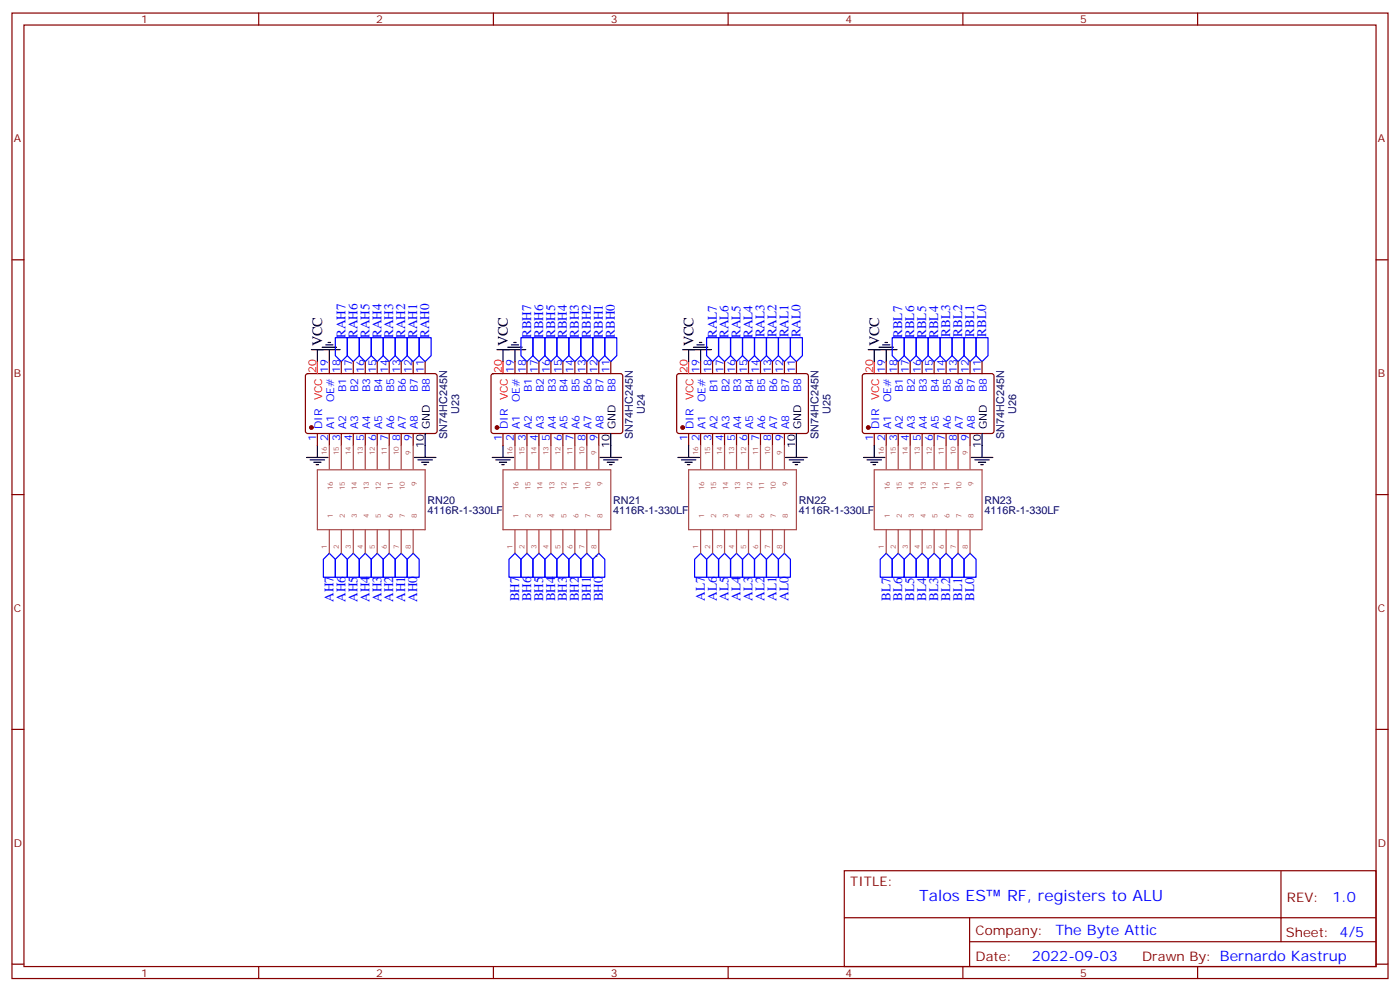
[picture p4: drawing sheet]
<svg xmlns="http://www.w3.org/2000/svg" width="412mm" height="292mm" viewBox="0 0 412 292" stroke-linecap="round" stroke-linejoin="round" font-family="sans-serif">
<g fill="none" stroke="#870000" stroke-width=".35">
<path d="M3.5 3.8h405.4v284.4h-405.4zM7.1 7.4h398.2v277.3h-398.2zM76.2 3.8v3.6M145.3 3.8v3.6M214.5 3.8v3.6M283.6 3.8v3.6M352.8 3.8v3.6M3.5 76.5h3.6M405.3 76.5h3.6M90.2 110.2l.5-.2 37.6 .1 .5 .6-.1 16.5-.6 .5-37.7-.1-.4-.6v-16.3zM97 106.5v3.5M100.5 106.5v3.5"/>
<path d="M104.1 106.5v3.5M107.6 106.5v3.5M111.1 106.5v3.5M114.7 106.5v3.5M118.2 106.5v3.5M121.7 106.5v3.5M125.2 106.5v3.5M144.9 110.2l.4-.2 37.7 .1 .4 .6v16.5l-.7 .5-37.6-.1-.5-.6v-16.3zM151.7 106.5v3.5M155.2 106.5v3.5M158.7 106.5v3.5M162.3 106.5v3.5"/>
<path d="M165.8 106.5v3.5M169.3 106.5v3.5M172.9 106.5v3.5M176.4 106.5v3.5M179.9 106.5v3.5M199.6 110.2l.4-.2 37.7 .1 .4 .6v16.5l-.7 .5-37.6-.1-.5-.6v-16.3zM206.4 106.5v3.5M209.9 106.5v3.5M213.4 106.5v3.5M217 106.5v3.5M220.5 106.5v3.5M224 106.5v3.5"/>
<path d="M227.5 106.5v3.5M231.1 106.5v3.5M234.6 106.5v3.5M254.2 110.2l.5-.2 37.7 .1 .4 .6-.1 16.5-.6 .5-37.7-.1-.4-.6v-16.3zM261.1 106.5v3.5M264.6 106.5v3.5M268.1 106.5v3.5M271.6 106.5v3.5M275.2 106.5v3.5M278.7 106.5v3.5M282.2 106.5v3.5M285.8 106.5v3.5"/>
<path d="M289.3 106.5v3.5M93.5 127.7v3.5M97 127.7v3.5M100.5 127.7v3.5M104.1 127.7v3.5M107.6 127.7v3.5M111.1 127.7v3.5M114.7 127.7v3.5M118.2 127.7v3.5M121.7 127.7v3.5M148.2 127.7v3.5M151.7 127.7v3.5"/>
<path d="M155.2 127.7v3.5M158.7 127.7v3.5M162.3 127.7v3.5M165.8 127.7v3.5M169.3 127.7v3.5M172.9 127.7v3.5M176.4 127.7v3.5M202.8 127.7v3.5M206.4 127.7v3.5M209.9 127.7v3.5M213.4 127.7v3.5M217 127.7v3.5"/>
<path d="M220.5 127.7v3.5M224 127.7v3.5M227.5 127.7v3.5M231.1 127.7v3.5M257.5 127.7v3.5M261.1 127.7v3.5M264.6 127.7v3.5M268.1 127.7v3.5M271.6 127.7v3.5M275.2 127.7v3.5M278.7 127.7v3.5M282.2 127.7v3.5"/>
<path d="M285.8 127.7v3.5M3.5 145.7h3.6M405.3 145.7h3.6M3.5 214.8h3.6M405.3 214.8h3.6M248.7 256.4h156.6v28.3h-156.6zM377.3 256.5v20.8M248.7 270.3h156.5M285.6 277.3h119.6M285.6 270.3v14.1M3.5 284h3.6M76.2 284.7v3.5"/>
<path d="M145.3 284.7v3.5M214.5 284.7v3.5M283.6 284.7v3.5M352.8 284.7v3.5M405.3 284h3.6"/>
</g>
<g fill="none" stroke="#000" stroke-width=".35">
<path d="M91.7 103h8.5M93.5 103v3.5M94.9 102.3h4.2M96 101.6h2.1M96.7 100.9h.7M97 103v3.5M146.4 103h8.5M148.2 103v3.5M149.6 102.3h4.2M150.6 101.6h2.2M151.3 100.9h.7M151.7 103v3.5"/>
<path d="M201.1 103h8.4M202.8 103v3.5M204.3 102.3h4.2M205.3 101.6h2.1M206 100.9h.7M206.4 103v3.5M255.8 103h8.4M257.5 103v3.5M258.9 102.3h4.3M260 101.6h2.1M260.7 100.9h.7M261.1 103v3.5"/>
<path d="M90.3 134.7h6.4M91.4 135.4h4.2M92.4 136.1h2.1M93.1 136.8h.7M93.5 131.2v3.5M122.1 134.7h6.3M123.1 135.4h4.3M124.2 136.1h2.1M124.9 136.8h.7M125.2 127.7v7M145 134.7h6.3M146 135.4h4.3"/>
<path d="M147.1 136.1h2.1M147.8 136.8h.7M148.2 131.2v3.5M176.7 134.7h6.4M177.8 135.4h4.2M178.9 136.1h2.1M179.6 136.8h.7M179.9 127.7v7M199.7 134.7h6.3M200.7 135.4h4.3M201.8 136.1h2.1M202.5 136.8h.7"/>
<path d="M202.8 131.2v3.5M231.4 134.7h6.4M232.5 135.4h4.2M233.5 136.1h2.2M234.2 136.8h.7M234.6 127.7v7M254.4 134.7h6.3M255.4 135.4h4.2M256.5 136.1h2.1M257.2 136.8h.7M257.5 131.2v3.5M286.1 134.7h6.4"/>
<path d="M287.2 135.4h4.2M288.2 136.1h2.1M288.9 136.8h.7M289.3 127.7v7"/>
</g>
<g fill="none" stroke="#00f" stroke-width=".35">
<path d="M98.8 99.4h3.5v5.3l-1.8 1.8-1.7-1.8zM102.3 99.4h3.5v5.3l-1.7 1.8-1.8-1.8zM105.8 99.4h3.6v5.3l-1.8 1.8-1.8-1.8zM109.4 99.4h3.5v5.3l-1.8 1.8-1.7-1.8zM112.9 99.4h3.5v5.3l-1.7 1.8-1.8-1.8zM116.4 99.4h3.5v5.3l-1.7 1.8-1.8-1.8zM119.9 99.4h3.6v5.3l-1.8 1.8-1.8-1.8zM123.5 99.4h3.5v5.3l-1.8 1.8-1.7-1.8zM153.5 99.4h3.5v5.3l-1.8 1.8-1.7-1.8zM157 99.4h3.5v5.3l-1.8 1.8-1.7-1.8zM160.5 99.4h3.5v5.3l-1.7 1.8-1.8-1.8zM164 99.4h3.6v5.3l-1.8 1.8-1.8-1.8z"/>
<path d="M167.6 99.4h3.5v5.3l-1.8 1.8-1.7-1.8zM171.1 99.4h3.5v5.3l-1.7 1.8-1.8-1.8zM174.6 99.4h3.6v5.3l-1.8 1.8-1.8-1.8zM178.2 99.4h3.5v5.3l-1.8 1.8-1.7-1.8zM208.1 99.4h3.6v5.3l-1.8 1.8-1.8-1.8zM211.7 99.4h3.5v5.3l-1.8 1.8-1.7-1.8zM215.2 99.4h3.5v5.3l-1.7 1.8-1.8-1.8zM218.7 99.4h3.5v5.3l-1.7 1.8-1.8-1.8zM222.2 99.4h3.6v5.3l-1.8 1.8-1.8-1.8zM225.8 99.4h3.5v5.3l-1.8 1.8-1.7-1.8zM229.3 99.4h3.5v5.3l-1.7 1.8-1.8-1.8zM232.8 99.4h3.6v5.3l-1.8 1.8-1.8-1.8z"/>
<path d="M262.8 99.4h3.5v5.3l-1.7 1.8-1.8-1.8zM266.3 99.4h3.6v5.3l-1.8 1.8-1.8-1.8zM269.9 99.4h3.5v5.3l-1.8 1.8-1.7-1.8zM273.4 99.4h3.5v5.3l-1.7 1.8-1.8-1.8zM276.9 99.4h3.6v5.3l-1.8 1.8-1.8-1.8zM280.5 99.4h3.5v5.3l-1.8 1.8-1.7-1.8zM284 99.4h3.5v5.3l-1.7 1.8-1.8-1.8zM287.5 99.4h3.5v5.3l-1.7 1.8-1.8-1.8zM97 162.9l1.8 1.8v5.3h-3.6v-5.3zM100.5 162.9l1.8 1.8v5.3h-3.5v-5.3zM104.1 162.9l1.7 1.8v5.3h-3.5v-5.3zM107.6 162.9l1.8 1.8v5.3h-3.6v-5.3z"/>
<path d="M111.1 162.9l1.8 1.8v5.3h-3.5v-5.3zM114.7 162.9l1.7 1.8v5.3h-3.5v-5.3zM118.2 162.9l1.7 1.8v5.3h-3.5v-5.3zM121.7 162.9l1.8 1.8v5.3h-3.6v-5.3zM151.7 162.9l1.8 1.8v5.3h-3.6v-5.3zM155.2 162.9l1.8 1.8v5.3h-3.5v-5.3zM158.7 162.9l1.8 1.8v5.3h-3.5v-5.3zM162.3 162.9l1.7 1.8v5.3h-3.5v-5.3zM165.8 162.9l1.8 1.8v5.3h-3.6v-5.3zM169.3 162.9l1.8 1.8v5.3h-3.5v-5.3zM172.9 162.9l1.7 1.8v5.3h-3.5v-5.3zM176.4 162.9l1.8 1.8v5.3h-3.6v-5.3z"/>
<path d="M206.4 162.9l1.7 1.8v5.3h-3.5v-5.3zM209.9 162.9l1.8 1.8v5.3h-3.6v-5.3zM213.4 162.9l1.8 1.8v5.3h-3.5v-5.3zM217 162.9l1.7 1.8v5.3h-3.5v-5.3zM220.5 162.9l1.7 1.8v5.3h-3.5v-5.3zM224 162.9l1.8 1.8v5.3h-3.6v-5.3zM227.5 162.9l1.8 1.8v5.3h-3.5v-5.3zM231.1 162.9l1.7 1.8v5.3h-3.5v-5.3zM261.1 162.9l1.7 1.8v5.3h-3.5v-5.3zM264.6 162.9l1.7 1.8v5.3h-3.5v-5.3zM268.1 162.9l1.8 1.8v5.3h-3.6v-5.3zM271.6 162.9l1.8 1.8v5.3h-3.5v-5.3z"/>
<path d="M275.2 162.9l1.7 1.8v5.3h-3.5v-5.3zM278.7 162.9l1.8 1.8v5.3h-3.6v-5.3zM282.2 162.9l1.8 1.8v5.3h-3.5v-5.3zM285.8 162.9l1.7 1.8v5.3h-3.5v-5.3z"/>
</g>
<g fill="#870000" stroke="#870000" stroke-width=".35">
<circle cx="255.8" cy="125.9" r=".53"/>
<circle cx="201.1" cy="125.9" r=".53"/>
<circle cx="146.4" cy="125.9" r=".53"/>
<circle cx="91.7" cy="125.9" r=".53"/>
</g>
<path d="M93.5 106.5v3.5M148.2 106.5v3.5M202.8 106.5v3.5M257.5 106.5v3.5" fill="none" stroke="#f00" stroke-width=".35"/>
<circle cx="175.6" cy="163.8" r=".18" fill="#000"/>
<g fill="none" stroke="#a64a4a" stroke-width=".35">
<path d="M93.5 138.4h31.7v17.6h-31.7zM97 131.2v6.9M100.5 131.2v6.9M104.1 131.2v6.9M107.6 131.2v6.9M111.1 131.2v6.9M114.7 131.2v6.9M118.2 131.2v6.9M121.7 131.2v6.9M148.2 138.4h31.7v17.6h-31.7zM151.7 131.2v6.9M155.2 131.2v6.9"/>
<path d="M158.7 131.2v6.9M162.3 131.2v6.9M165.8 131.2v6.9M169.3 131.2v6.9M172.9 131.2v6.9M176.4 131.2v6.9M202.8 138.4h31.8v17.6h-31.8zM206.4 131.2v6.9M209.9 131.2v6.9M213.4 131.2v6.9M217 131.2v6.9M220.5 131.2v6.9"/>
<path d="M224 131.2v6.9M227.5 131.2v6.9M231.1 131.2v6.9M257.5 138.4h31.8v17.6h-31.8zM261.1 131.2v6.9M264.6 131.2v6.9M268.1 131.2v6.9M271.6 131.2v6.9M275.2 131.2v6.9M278.7 131.2v6.9M282.2 131.2v6.9M285.8 131.2v6.9"/>
<path d="M97 156v6.9M100.5 156v6.9M104.1 156v6.9M107.6 156v6.9M111.1 156v6.9M114.7 156v6.9M118.2 156v6.9M121.7 156v6.9M151.7 156v6.9M155.2 156v6.9M158.7 156v6.9M162.3 156v6.9"/>
<path d="M165.8 156v6.9M169.3 156v6.9M172.9 156v6.9M176.4 156v6.9M206.4 156v6.9M209.9 156v6.9M213.4 156v6.9M217 156v6.9M220.5 156v6.9M224 156v6.9M227.5 156v6.9M231.1 156v6.9"/>
<path d="M261.1 156v6.9M264.6 156v6.9M268.1 156v6.9M271.6 156v6.9M275.2 156v6.9M278.7 156v6.9M282.2 156v6.9M285.8 156v6.9"/>
</g>
<g font-size="4.6" fill="#00f">
<text x="270.8" y="265.5">Talos ES</text>
<text x="296.6" y="265.5">RF, registers to ALU</text>
</g>
<g font-size="4.2">
<text x="94.9" y="102" transform="rotate(-90 94.9 102)">VCC</text>
<text x="149.6" y="102" transform="rotate(-90 149.6 102)">VCC</text>
<text x="204.3" y="102" transform="rotate(-90 204.3 102)">VCC</text>
<text x="259" y="102" transform="rotate(-90 259 102)">VCC</text>
</g>
<g font-size="4.2" fill="#00f">
<text x="392.5" y="265.7">1.0</text>
<text x="310.9" y="275.3">The Byte Attic</text>
<text x="304" y="283.1">2022-09-03</text>
</g>
<g font-size="3.9" fill="#00f">
<text x="101.8" y="99.6" transform="rotate(-90 101.8 99.6)">RAH7</text>
<text x="105.3" y="99.6" transform="rotate(-90 105.3 99.6)">RAH6</text>
<text x="108.8" y="99.6" transform="rotate(-90 108.8 99.6)">RAH5</text>
<text x="112.3" y="99.6" transform="rotate(-90 112.3 99.6)">RAH4</text>
<text x="115.9" y="99.6" transform="rotate(-90 115.9 99.6)">RAH3</text>
<text x="119.4" y="99.6" transform="rotate(-90 119.4 99.6)">RAH2</text>
<text x="122.9" y="99.6" transform="rotate(-90 122.9 99.6)">RAH1</text>
<text x="126.4" y="99.6" transform="rotate(-90 126.4 99.6)">RAH0</text>
<text x="156.4" y="99.6" transform="rotate(-90 156.4 99.6)">RBH7</text>
<text x="160" y="99.6" transform="rotate(-90 160 99.6)">RBH6</text>
<text x="163.5" y="99.6" transform="rotate(-90 163.5 99.6)">RBH5</text>
<text x="167" y="99.6" transform="rotate(-90 167 99.6)">RBH4</text>
<text x="170.5" y="99.5" transform="rotate(-90 170.5 99.5)">RBH3</text>
<text x="174.1" y="99.5" transform="rotate(-90 174.1 99.5)">RBH2</text>
<text x="177.6" y="99.5" transform="rotate(-90 177.6 99.5)">RBH1</text>
<text x="181.1" y="99.5" transform="rotate(-90 181.1 99.5)">RBH0</text>
<text x="211.1" y="99.6" transform="rotate(-90 211.1 99.6)">RAL7</text>
<text x="214.6" y="99.6" transform="rotate(-90 214.6 99.6)">RAL6</text>
<text x="218.2" y="99.6" transform="rotate(-90 218.2 99.6)">RAL5</text>
<text x="221.7" y="99.6" transform="rotate(-90 221.7 99.6)">RAL4</text>
<text x="225.2" y="99.4" transform="rotate(-90 225.2 99.4)">RAL3</text>
<text x="228.8" y="99.4" transform="rotate(-90 228.8 99.4)">RAL2</text>
<text x="232.3" y="99.4" transform="rotate(-90 232.3 99.4)">RAL1</text>
<text x="235.8" y="99.4" transform="rotate(-90 235.8 99.4)">RAL0</text>
<text x="265.8" y="99.6" transform="rotate(-90 265.8 99.6)">RBL7</text>
<text x="269.3" y="99.6" transform="rotate(-90 269.3 99.6)">RBL6</text>
<text x="272.8" y="99.6" transform="rotate(-90 272.8 99.6)">RBL5</text>
<text x="276.4" y="99.6" transform="rotate(-90 276.4 99.6)">RBL4</text>
<text x="279.9" y="99.3" transform="rotate(-90 279.9 99.3)">RBL3</text>
<text x="283.4" y="99.3" transform="rotate(-90 283.4 99.3)">RBL2</text>
<text x="287" y="99.3" transform="rotate(-90 287 99.3)">RBL1</text>
<text x="290.5" y="99.3" transform="rotate(-90 290.5 99.3)">RBL0</text>
<text x="98.2" y="177.2" transform="rotate(-90 98.2 177.2)">AH7</text>
<text x="101.8" y="177.2" transform="rotate(-90 101.8 177.2)">AH6</text>
<text x="105.3" y="177.2" transform="rotate(-90 105.3 177.2)">AH5</text>
<text x="108.8" y="177.2" transform="rotate(-90 108.8 177.2)">AH4</text>
<text x="112.3" y="177.2" transform="rotate(-90 112.3 177.2)">AH3</text>
<text x="115.9" y="177.2" transform="rotate(-90 115.9 177.2)">AH2</text>
<text x="119.4" y="177.2" transform="rotate(-90 119.4 177.2)">AH1</text>
<text x="122.9" y="177.2" transform="rotate(-90 122.9 177.2)">AH0</text>
<text x="152.9" y="177.1" transform="rotate(-90 152.9 177.1)">BH7</text>
<text x="156.4" y="177.1" transform="rotate(-90 156.4 177.1)">BH6</text>
<text x="160" y="177.1" transform="rotate(-90 160 177.1)">BH5</text>
<text x="163.5" y="177.1" transform="rotate(-90 163.5 177.1)">BH4</text>
<text x="167" y="177.1" transform="rotate(-90 167 177.1)">BH3</text>
<text x="170.5" y="177.1" transform="rotate(-90 170.5 177.1)">BH2</text>
<text x="174.1" y="177.1" transform="rotate(-90 174.1 177.1)">BH1</text>
<text x="177.6" y="177.1" transform="rotate(-90 177.6 177.1)">BH0</text>
<text x="207.6" y="177" transform="rotate(-90 207.6 177)">AL7</text>
<text x="211.1" y="177" transform="rotate(-90 211.1 177)">AL6</text>
<text x="214.6" y="177" transform="rotate(-90 214.6 177)">AL5</text>
<text x="218.2" y="177" transform="rotate(-90 218.2 177)">AL4</text>
<text x="221.7" y="177" transform="rotate(-90 221.7 177)">AL3</text>
<text x="225.2" y="177" transform="rotate(-90 225.2 177)">AL2</text>
<text x="228.8" y="177" transform="rotate(-90 228.8 177)">AL1</text>
<text x="232.3" y="177" transform="rotate(-90 232.3 177)">AL0</text>
<text x="262.3" y="176.9" transform="rotate(-90 262.3 176.9)">BL7</text>
<text x="265.8" y="176.9" transform="rotate(-90 265.8 176.9)">BL6</text>
<text x="269.3" y="176.9" transform="rotate(-90 269.3 176.9)">BL5</text>
<text x="272.8" y="176.9" transform="rotate(-90 272.8 176.9)">BL4</text>
<text x="276.4" y="176.9" transform="rotate(-90 276.4 176.9)">BL3</text>
<text x="279.9" y="176.9" transform="rotate(-90 279.9 176.9)">BL2</text>
<text x="283.4" y="176.9" transform="rotate(-90 283.4 176.9)">BL1</text>
<text x="287" y="176.9" transform="rotate(-90 287 176.9)">BL0</text>
</g>
<g font-size="3.9" fill="#800">
<text x="250.5" y="261">TITLE:</text>
<text x="379.1" y="265.7">REV:</text>
<text x="287.4" y="275.2">Company:</text>
<text x="378.7" y="275.8">Sheet: 4/5</text>
<text x="287.4" y="282.9">Date:</text>
<text x="336.4" y="283">Drawn By: Bernardo Kastrup</text>
</g>
<g font-size="3.2" fill="#800">
<text x="41.6" y="6.8">1</text>
<text x="110.8" y="6.8">2</text>
<text x="179.9" y="6.8">3</text>
<text x="249.1" y="6.8">4</text>
<text x="318.2" y="6.8">5</text>
<text x="4.1" y="41.9">A</text>
<text x="405.9" y="41.9">A</text>
<text x="4.1" y="111.1">B</text>
<text x="405.9" y="111.1">B</text>
<text x="4.1" y="180.2">C</text>
<text x="405.9" y="180.2">C</text>
<text x="4.1" y="249.4">D</text>
<text x="405.9" y="249.4">D</text>
<text x="41.6" y="287.7">1</text>
<text x="110.8" y="287.7">2</text>
<text x="179.9" y="287.7">3</text>
<text x="249.1" y="287.7">4</text>
<text x="318.2" y="287.7">5</text>
</g>
<g font-size="3.2" fill="#f00">
<text x="93.1" y="109.9" transform="rotate(-90 93.1 109.9)">20</text>
<text x="147.8" y="109.9" transform="rotate(-90 147.8 109.9)">20</text>
<text x="202.5" y="109.9" transform="rotate(-90 202.5 109.9)">20</text>
<text x="257.2" y="109.9" transform="rotate(-90 257.2 109.9)">20</text>
<text x="94.9" y="117.9" transform="rotate(-90 94.9 117.9)">VCC</text>
<text x="149.6" y="117.9" transform="rotate(-90 149.6 117.9)">VCC</text>
<text x="204.3" y="117.9" transform="rotate(-90 204.3 117.9)">VCC</text>
<text x="258.9" y="117.9" transform="rotate(-90 258.9 117.9)">VCC</text>
</g>
<g font-size="3.2" fill="#00f">
<text x="96.7" y="109.9" transform="rotate(-90 96.7 109.9)">19</text>
<text x="100.2" y="109.9" transform="rotate(-90 100.2 109.9)">18</text>
<text x="103.7" y="109.9" transform="rotate(-90 103.7 109.9)">17</text>
<text x="107.2" y="109.9" transform="rotate(-90 107.2 109.9)">16</text>
<text x="110.8" y="109.9" transform="rotate(-90 110.8 109.9)">15</text>
<text x="114.3" y="109.9" transform="rotate(-90 114.3 109.9)">14</text>
<text x="117.8" y="109.9" transform="rotate(-90 117.8 109.9)">13</text>
<text x="121.4" y="109.9" transform="rotate(-90 121.4 109.9)">12</text>
<text x="124.9" y="109.9" transform="rotate(-90 124.9 109.9)">11</text>
<text x="151.3" y="109.9" transform="rotate(-90 151.3 109.9)">19</text>
<text x="154.9" y="109.9" transform="rotate(-90 154.9 109.9)">18</text>
<text x="158.4" y="109.9" transform="rotate(-90 158.4 109.9)">17</text>
<text x="161.9" y="109.9" transform="rotate(-90 161.9 109.9)">16</text>
<text x="165.5" y="109.9" transform="rotate(-90 165.5 109.9)">15</text>
<text x="169" y="109.9" transform="rotate(-90 169 109.9)">14</text>
<text x="172.5" y="109.9" transform="rotate(-90 172.5 109.9)">13</text>
<text x="176" y="109.9" transform="rotate(-90 176 109.9)">12</text>
<text x="179.6" y="109.9" transform="rotate(-90 179.6 109.9)">11</text>
<text x="206" y="109.9" transform="rotate(-90 206 109.9)">19</text>
<text x="209.5" y="109.9" transform="rotate(-90 209.5 109.9)">18</text>
<text x="213.1" y="109.9" transform="rotate(-90 213.1 109.9)">17</text>
<text x="216.6" y="109.9" transform="rotate(-90 216.6 109.9)">16</text>
<text x="220.1" y="109.9" transform="rotate(-90 220.1 109.9)">15</text>
<text x="223.7" y="109.9" transform="rotate(-90 223.7 109.9)">14</text>
<text x="227.2" y="109.9" transform="rotate(-90 227.2 109.9)">13</text>
<text x="230.7" y="109.9" transform="rotate(-90 230.7 109.9)">12</text>
<text x="234.2" y="109.9" transform="rotate(-90 234.2 109.9)">11</text>
<text x="260.7" y="109.9" transform="rotate(-90 260.7 109.9)">19</text>
<text x="264.2" y="109.9" transform="rotate(-90 264.2 109.9)">18</text>
<text x="267.8" y="109.9" transform="rotate(-90 267.8 109.9)">17</text>
<text x="271.3" y="109.9" transform="rotate(-90 271.3 109.9)">16</text>
<text x="274.8" y="109.9" transform="rotate(-90 274.8 109.9)">15</text>
<text x="278.3" y="109.9" transform="rotate(-90 278.3 109.9)">14</text>
<text x="281.9" y="109.9" transform="rotate(-90 281.9 109.9)">13</text>
<text x="285.4" y="109.9" transform="rotate(-90 285.4 109.9)">12</text>
<text x="288.9" y="109.9" transform="rotate(-90 288.9 109.9)">11</text>
<text x="98.4" y="118.4" transform="rotate(-90 98.4 118.4)">OE#</text>
<text x="102" y="115.5" transform="rotate(-90 102 115.5)">B1</text>
<text x="105.5" y="115.5" transform="rotate(-90 105.5 115.5)">B2</text>
<text x="109" y="115.5" transform="rotate(-90 109 115.5)">B3</text>
<text x="112.5" y="115.5" transform="rotate(-90 112.5 115.5)">B4</text>
<text x="116.1" y="115.5" transform="rotate(-90 116.1 115.5)">B5</text>
<text x="119.6" y="115.5" transform="rotate(-90 119.6 115.5)">B6</text>
<text x="123.1" y="115.5" transform="rotate(-90 123.1 115.5)">B7</text>
<text x="126.6" y="115.5" transform="rotate(-90 126.6 115.5)">B8</text>
<text x="153.1" y="118.4" transform="rotate(-90 153.1 118.4)">OE#</text>
<text x="156.6" y="115.5" transform="rotate(-90 156.6 115.5)">B1</text>
<text x="160.2" y="115.5" transform="rotate(-90 160.2 115.5)">B2</text>
<text x="163.7" y="115.5" transform="rotate(-90 163.7 115.5)">B3</text>
<text x="167.2" y="115.5" transform="rotate(-90 167.2 115.5)">B4</text>
<text x="170.7" y="115.5" transform="rotate(-90 170.7 115.5)">B5</text>
<text x="174.3" y="115.5" transform="rotate(-90 174.3 115.5)">B6</text>
<text x="177.8" y="115.5" transform="rotate(-90 177.8 115.5)">B7</text>
<text x="181.3" y="115.5" transform="rotate(-90 181.3 115.5)">B8</text>
<text x="207.8" y="118.4" transform="rotate(-90 207.8 118.4)">OE#</text>
<text x="211.3" y="115.5" transform="rotate(-90 211.3 115.5)">B1</text>
<text x="214.8" y="115.5" transform="rotate(-90 214.8 115.5)">B2</text>
<text x="218.4" y="115.5" transform="rotate(-90 218.4 115.5)">B3</text>
<text x="221.9" y="115.5" transform="rotate(-90 221.9 115.5)">B4</text>
<text x="225.4" y="115.5" transform="rotate(-90 225.4 115.5)">B5</text>
<text x="229" y="115.5" transform="rotate(-90 229 115.5)">B6</text>
<text x="232.5" y="115.5" transform="rotate(-90 232.5 115.5)">B7</text>
<text x="236" y="115.5" transform="rotate(-90 236 115.5)">B8</text>
<text x="262.5" y="118.4" transform="rotate(-90 262.5 118.4)">OE#</text>
<text x="266" y="115.5" transform="rotate(-90 266 115.5)">B1</text>
<text x="269.5" y="115.5" transform="rotate(-90 269.5 115.5)">B2</text>
<text x="273" y="115.5" transform="rotate(-90 273 115.5)">B3</text>
<text x="276.6" y="115.5" transform="rotate(-90 276.6 115.5)">B4</text>
<text x="280.1" y="115.5" transform="rotate(-90 280.1 115.5)">B5</text>
<text x="283.6" y="115.5" transform="rotate(-90 283.6 115.5)">B6</text>
<text x="287.2" y="115.5" transform="rotate(-90 287.2 115.5)">B7</text>
<text x="290.7" y="115.5" transform="rotate(-90 290.7 115.5)">B8</text>
<text x="93.1" y="129.9" transform="rotate(-90 93.1 129.9)">1</text>
<text x="94.9" y="126.4" transform="rotate(-90 94.9 126.4)">DIR</text>
<text x="96.7" y="129.9" transform="rotate(-90 96.7 129.9)">2</text>
<text x="98.4" y="126.4" transform="rotate(-90 98.4 126.4)">A1</text>
<text x="100.2" y="129.9" transform="rotate(-90 100.2 129.9)">3</text>
<text x="102" y="126.4" transform="rotate(-90 102 126.4)">A2</text>
<text x="103.7" y="129.9" transform="rotate(-90 103.7 129.9)">4</text>
<text x="105.5" y="126.4" transform="rotate(-90 105.5 126.4)">A3</text>
<text x="107.2" y="129.9" transform="rotate(-90 107.2 129.9)">5</text>
<text x="109" y="126.4" transform="rotate(-90 109 126.4)">A4</text>
<text x="110.8" y="129.9" transform="rotate(-90 110.8 129.9)">6</text>
<text x="112.5" y="126.4" transform="rotate(-90 112.5 126.4)">A5</text>
<text x="114.3" y="129.9" transform="rotate(-90 114.3 129.9)">7</text>
<text x="116.1" y="126.4" transform="rotate(-90 116.1 126.4)">A6</text>
<text x="117.8" y="129.9" transform="rotate(-90 117.8 129.9)">8</text>
<text x="119.6" y="126.4" transform="rotate(-90 119.6 126.4)">A7</text>
<text x="121.4" y="129.9" transform="rotate(-90 121.4 129.9)">9</text>
<text x="123.1" y="126.4" transform="rotate(-90 123.1 126.4)">A8</text>
<text x="147.8" y="129.9" transform="rotate(-90 147.8 129.9)">1</text>
<text x="149.6" y="126.4" transform="rotate(-90 149.6 126.4)">DIR</text>
<text x="151.3" y="129.9" transform="rotate(-90 151.3 129.9)">2</text>
<text x="153.1" y="126.4" transform="rotate(-90 153.1 126.4)">A1</text>
<text x="154.9" y="129.9" transform="rotate(-90 154.9 129.9)">3</text>
<text x="156.6" y="126.4" transform="rotate(-90 156.6 126.4)">A2</text>
<text x="158.4" y="129.9" transform="rotate(-90 158.4 129.9)">4</text>
<text x="160.2" y="126.4" transform="rotate(-90 160.2 126.4)">A3</text>
<text x="161.9" y="129.9" transform="rotate(-90 161.9 129.9)">5</text>
<text x="163.7" y="126.4" transform="rotate(-90 163.7 126.4)">A4</text>
<text x="165.5" y="129.9" transform="rotate(-90 165.5 129.9)">6</text>
<text x="167.2" y="126.4" transform="rotate(-90 167.2 126.4)">A5</text>
<text x="169" y="129.9" transform="rotate(-90 169 129.9)">7</text>
<text x="170.7" y="126.4" transform="rotate(-90 170.7 126.4)">A6</text>
<text x="172.5" y="129.9" transform="rotate(-90 172.5 129.9)">8</text>
<text x="174.3" y="126.4" transform="rotate(-90 174.3 126.4)">A7</text>
<text x="176" y="129.9" transform="rotate(-90 176 129.9)">9</text>
<text x="177.8" y="126.4" transform="rotate(-90 177.8 126.4)">A8</text>
<text x="202.5" y="129.9" transform="rotate(-90 202.5 129.9)">1</text>
<text x="204.3" y="126.4" transform="rotate(-90 204.3 126.4)">DIR</text>
<text x="206" y="129.9" transform="rotate(-90 206 129.9)">2</text>
<text x="207.8" y="126.4" transform="rotate(-90 207.8 126.4)">A1</text>
<text x="209.5" y="129.9" transform="rotate(-90 209.5 129.9)">3</text>
<text x="211.3" y="126.4" transform="rotate(-90 211.3 126.4)">A2</text>
<text x="213.1" y="129.9" transform="rotate(-90 213.1 129.9)">4</text>
<text x="214.8" y="126.4" transform="rotate(-90 214.8 126.4)">A3</text>
<text x="216.6" y="129.9" transform="rotate(-90 216.6 129.9)">5</text>
<text x="218.4" y="126.4" transform="rotate(-90 218.4 126.4)">A4</text>
<text x="220.1" y="129.9" transform="rotate(-90 220.1 129.9)">6</text>
<text x="221.9" y="126.4" transform="rotate(-90 221.9 126.4)">A5</text>
<text x="223.7" y="129.9" transform="rotate(-90 223.7 129.9)">7</text>
<text x="225.4" y="126.4" transform="rotate(-90 225.4 126.4)">A6</text>
<text x="227.2" y="129.9" transform="rotate(-90 227.2 129.9)">8</text>
<text x="229" y="126.4" transform="rotate(-90 229 126.4)">A7</text>
<text x="230.7" y="129.9" transform="rotate(-90 230.7 129.9)">9</text>
<text x="232.5" y="126.4" transform="rotate(-90 232.5 126.4)">A8</text>
<text x="257.2" y="129.9" transform="rotate(-90 257.2 129.9)">1</text>
<text x="258.9" y="126.4" transform="rotate(-90 258.9 126.4)">DIR</text>
<text x="260.7" y="129.9" transform="rotate(-90 260.7 129.9)">2</text>
<text x="262.5" y="126.4" transform="rotate(-90 262.5 126.4)">A1</text>
<text x="264.2" y="129.9" transform="rotate(-90 264.2 129.9)">3</text>
<text x="266" y="126.4" transform="rotate(-90 266 126.4)">A2</text>
<text x="267.8" y="129.9" transform="rotate(-90 267.8 129.9)">4</text>
<text x="269.5" y="126.4" transform="rotate(-90 269.5 126.4)">A3</text>
<text x="271.3" y="129.9" transform="rotate(-90 271.3 129.9)">5</text>
<text x="273" y="126.4" transform="rotate(-90 273 126.4)">A4</text>
<text x="274.8" y="129.9" transform="rotate(-90 274.8 129.9)">6</text>
<text x="276.6" y="126.4" transform="rotate(-90 276.6 126.4)">A5</text>
<text x="278.3" y="129.9" transform="rotate(-90 278.3 129.9)">7</text>
<text x="280.1" y="126.4" transform="rotate(-90 280.1 126.4)">A6</text>
<text x="281.9" y="129.9" transform="rotate(-90 281.9 129.9)">8</text>
<text x="283.6" y="126.4" transform="rotate(-90 283.6 126.4)">A7</text>
<text x="285.4" y="129.9" transform="rotate(-90 285.4 129.9)">9</text>
<text x="287.2" y="126.4" transform="rotate(-90 287.2 126.4)">A8</text>
</g>
<g font-size="3.2" fill="#000080">
<text x="135.3" y="121.9" transform="rotate(-90 135.3 121.9)">U23</text>
<text x="189.9" y="121.9" transform="rotate(-90 189.9 121.9)">U24</text>
<text x="244.6" y="121.9" transform="rotate(-90 244.6 121.9)">U25</text>
<text x="299.3" y="121.9" transform="rotate(-90 299.3 121.9)">U26</text>
<text x="131.7" y="129.3" transform="rotate(-90 131.7 129.3)">SN74HC245N</text>
<text x="186.4" y="129.3" transform="rotate(-90 186.4 129.3)">SN74HC245N</text>
<text x="241.1" y="129.3" transform="rotate(-90 241.1 129.3)">SN74HC245N</text>
<text x="295.8" y="129.3" transform="rotate(-90 295.8 129.3)">SN74HC245N</text>
<text x="125.9" y="148.3">RN20</text>
<text x="180.6" y="148.3">RN21</text>
<text x="235.3" y="148.3">RN22</text>
<text x="290" y="148.3">RN23</text>
<text x="125.9" y="151.4">4116R-1-330LF</text>
<text x="180.6" y="151.4">4116R-1-330LF</text>
<text x="235.3" y="151.4">4116R-1-330LF</text>
<text x="290" y="151.4">4116R-1-330LF</text>
</g>
<g font-size="3.2">
<text x="124.9" y="131.9" transform="rotate(-90 124.9 131.9)">10</text>
<text x="126.6" y="126.4" transform="rotate(-90 126.6 126.4)">GND</text>
<text x="179.6" y="131.9" transform="rotate(-90 179.6 131.9)">10</text>
<text x="181.3" y="126.4" transform="rotate(-90 181.3 126.4)">GND</text>
<text x="234.2" y="131.9" transform="rotate(-90 234.2 131.9)">10</text>
<text x="236" y="126.4" transform="rotate(-90 236 126.4)">GND</text>
<text x="288.9" y="131.9" transform="rotate(-90 288.9 131.9)">10</text>
<text x="290.7" y="126.4" transform="rotate(-90 290.7 126.4)">GND</text>
</g>
<g font-size="2.1" fill="#a54b4b">
<text x="96.3" y="134.1" transform="rotate(-90 96.3 134.1)">16</text>
<text x="99.8" y="134.1" transform="rotate(-90 99.8 134.1)">15</text>
<text x="103.4" y="134.1" transform="rotate(-90 103.4 134.1)">14</text>
<text x="106.9" y="134.1" transform="rotate(-90 106.9 134.1)">13</text>
<text x="110.4" y="134.1" transform="rotate(-90 110.4 134.1)">12</text>
<text x="114" y="134.1" transform="rotate(-90 114 134.1)">11</text>
<text x="117.5" y="134.1" transform="rotate(-90 117.5 134.1)">10</text>
<text x="121" y="134.1" transform="rotate(-90 121 134.1)">9</text>
<text x="151" y="134.1" transform="rotate(-90 151 134.1)">16</text>
<text x="154.5" y="134.1" transform="rotate(-90 154.5 134.1)">15</text>
<text x="158.1" y="134.1" transform="rotate(-90 158.1 134.1)">14</text>
<text x="161.6" y="134.1" transform="rotate(-90 161.6 134.1)">13</text>
<text x="165.1" y="134.1" transform="rotate(-90 165.1 134.1)">12</text>
<text x="168.6" y="134.1" transform="rotate(-90 168.6 134.1)">11</text>
<text x="172.2" y="134.1" transform="rotate(-90 172.2 134.1)">10</text>
<text x="175.7" y="134.1" transform="rotate(-90 175.7 134.1)">9</text>
<text x="205.7" y="134.1" transform="rotate(-90 205.7 134.1)">16</text>
<text x="209.2" y="134.1" transform="rotate(-90 209.2 134.1)">15</text>
<text x="212.7" y="134.1" transform="rotate(-90 212.7 134.1)">14</text>
<text x="216.3" y="134.1" transform="rotate(-90 216.3 134.1)">13</text>
<text x="219.8" y="134.1" transform="rotate(-90 219.8 134.1)">12</text>
<text x="223.3" y="134.1" transform="rotate(-90 223.3 134.1)">11</text>
<text x="226.8" y="134.1" transform="rotate(-90 226.8 134.1)">10</text>
<text x="230.4" y="134.1" transform="rotate(-90 230.4 134.1)">9</text>
<text x="260.4" y="134.1" transform="rotate(-90 260.4 134.1)">16</text>
<text x="263.9" y="134.1" transform="rotate(-90 263.9 134.1)">15</text>
<text x="267.4" y="134.1" transform="rotate(-90 267.4 134.1)">14</text>
<text x="270.9" y="134.1" transform="rotate(-90 270.9 134.1)">13</text>
<text x="274.5" y="134.1" transform="rotate(-90 274.5 134.1)">12</text>
<text x="278" y="134.1" transform="rotate(-90 278 134.1)">11</text>
<text x="281.5" y="134.1" transform="rotate(-90 281.5 134.1)">10</text>
<text x="285.1" y="134.1" transform="rotate(-90 285.1 134.1)">9</text>
<text x="122.7" y="143.1" transform="rotate(-90 122.7 143.1)">9</text>
<text x="177.4" y="143.1" transform="rotate(-90 177.4 143.1)">9</text>
<text x="232.1" y="143.1" transform="rotate(-90 232.1 143.1)">9</text>
<text x="286.8" y="143.1" transform="rotate(-90 286.8 143.1)">9</text>
<text x="98.1" y="144.4" transform="rotate(-90 98.1 144.4)">16</text>
<text x="101.6" y="144.4" transform="rotate(-90 101.6 144.4)">15</text>
<text x="105.1" y="144.4" transform="rotate(-90 105.1 144.4)">14</text>
<text x="108.6" y="144.4" transform="rotate(-90 108.6 144.4)">13</text>
<text x="112.2" y="144.4" transform="rotate(-90 112.2 144.4)">12</text>
<text x="115.7" y="144.4" transform="rotate(-90 115.7 144.4)">11</text>
<text x="119.2" y="144.4" transform="rotate(-90 119.2 144.4)">10</text>
<text x="152.7" y="144.4" transform="rotate(-90 152.7 144.4)">16</text>
<text x="156.3" y="144.4" transform="rotate(-90 156.3 144.4)">15</text>
<text x="159.8" y="144.4" transform="rotate(-90 159.8 144.4)">14</text>
<text x="163.3" y="144.4" transform="rotate(-90 163.3 144.4)">13</text>
<text x="166.8" y="144.4" transform="rotate(-90 166.8 144.4)">12</text>
<text x="170.4" y="144.4" transform="rotate(-90 170.4 144.4)">11</text>
<text x="173.9" y="144.4" transform="rotate(-90 173.9 144.4)">10</text>
<text x="207.4" y="144.4" transform="rotate(-90 207.4 144.4)">16</text>
<text x="210.9" y="144.4" transform="rotate(-90 210.9 144.4)">15</text>
<text x="214.5" y="144.4" transform="rotate(-90 214.5 144.4)">14</text>
<text x="218" y="144.4" transform="rotate(-90 218 144.4)">13</text>
<text x="221.5" y="144.4" transform="rotate(-90 221.5 144.4)">12</text>
<text x="225.1" y="144.4" transform="rotate(-90 225.1 144.4)">11</text>
<text x="228.6" y="144.4" transform="rotate(-90 228.6 144.4)">10</text>
<text x="262.1" y="144.4" transform="rotate(-90 262.1 144.4)">16</text>
<text x="265.6" y="144.4" transform="rotate(-90 265.6 144.4)">15</text>
<text x="269.2" y="144.4" transform="rotate(-90 269.2 144.4)">14</text>
<text x="272.7" y="144.4" transform="rotate(-90 272.7 144.4)">13</text>
<text x="276.2" y="144.4" transform="rotate(-90 276.2 144.4)">12</text>
<text x="279.7" y="144.4" transform="rotate(-90 279.7 144.4)">11</text>
<text x="283.3" y="144.4" transform="rotate(-90 283.3 144.4)">10</text>
<text x="98.1" y="152.6" transform="rotate(-90 98.1 152.6)">1</text>
<text x="101.6" y="152.6" transform="rotate(-90 101.6 152.6)">2</text>
<text x="105.1" y="152.6" transform="rotate(-90 105.1 152.6)">3</text>
<text x="108.6" y="152.6" transform="rotate(-90 108.6 152.6)">4</text>
<text x="112.2" y="152.6" transform="rotate(-90 112.2 152.6)">5</text>
<text x="115.7" y="152.6" transform="rotate(-90 115.7 152.6)">6</text>
<text x="119.2" y="152.6" transform="rotate(-90 119.2 152.6)">7</text>
<text x="122.7" y="152.6" transform="rotate(-90 122.7 152.6)">8</text>
<text x="152.7" y="152.6" transform="rotate(-90 152.7 152.6)">1</text>
<text x="156.3" y="152.6" transform="rotate(-90 156.3 152.6)">2</text>
<text x="159.8" y="152.6" transform="rotate(-90 159.8 152.6)">3</text>
<text x="163.3" y="152.6" transform="rotate(-90 163.3 152.6)">4</text>
<text x="166.8" y="152.6" transform="rotate(-90 166.8 152.6)">5</text>
<text x="170.4" y="152.6" transform="rotate(-90 170.4 152.6)">6</text>
<text x="173.9" y="152.6" transform="rotate(-90 173.9 152.6)">7</text>
<text x="177.4" y="152.6" transform="rotate(-90 177.4 152.6)">8</text>
<text x="207.4" y="152.6" transform="rotate(-90 207.4 152.6)">1</text>
<text x="210.9" y="152.6" transform="rotate(-90 210.9 152.6)">2</text>
<text x="214.5" y="152.6" transform="rotate(-90 214.5 152.6)">3</text>
<text x="218" y="152.6" transform="rotate(-90 218 152.6)">4</text>
<text x="221.5" y="152.6" transform="rotate(-90 221.5 152.6)">5</text>
<text x="225.1" y="152.6" transform="rotate(-90 225.1 152.6)">6</text>
<text x="228.6" y="152.6" transform="rotate(-90 228.6 152.6)">7</text>
<text x="232.1" y="152.6" transform="rotate(-90 232.1 152.6)">8</text>
<text x="262.1" y="152.6" transform="rotate(-90 262.1 152.6)">1</text>
<text x="265.6" y="152.6" transform="rotate(-90 265.6 152.6)">2</text>
<text x="269.2" y="152.6" transform="rotate(-90 269.2 152.6)">3</text>
<text x="272.7" y="152.6" transform="rotate(-90 272.7 152.6)">4</text>
<text x="276.2" y="152.6" transform="rotate(-90 276.2 152.6)">5</text>
<text x="279.7" y="152.6" transform="rotate(-90 279.7 152.6)">6</text>
<text x="283.3" y="152.6" transform="rotate(-90 283.3 152.6)">7</text>
<text x="286.8" y="152.6" transform="rotate(-90 286.8 152.6)">8</text>
<text x="96.3" y="161.6" transform="rotate(-90 96.3 161.6)">1</text>
<text x="99.8" y="161.6" transform="rotate(-90 99.8 161.6)">2</text>
<text x="103.4" y="161.6" transform="rotate(-90 103.4 161.6)">3</text>
<text x="106.9" y="161.6" transform="rotate(-90 106.9 161.6)">4</text>
<text x="110.4" y="161.6" transform="rotate(-90 110.4 161.6)">5</text>
<text x="114" y="161.6" transform="rotate(-90 114 161.6)">6</text>
<text x="117.5" y="161.6" transform="rotate(-90 117.5 161.6)">7</text>
<text x="121" y="161.6" transform="rotate(-90 121 161.6)">8</text>
<text x="151" y="161.6" transform="rotate(-90 151 161.6)">1</text>
<text x="154.5" y="161.6" transform="rotate(-90 154.5 161.6)">2</text>
<text x="158.1" y="161.6" transform="rotate(-90 158.1 161.6)">3</text>
<text x="161.6" y="161.6" transform="rotate(-90 161.6 161.6)">4</text>
<text x="165.1" y="161.6" transform="rotate(-90 165.1 161.6)">5</text>
<text x="168.6" y="161.6" transform="rotate(-90 168.6 161.6)">6</text>
<text x="172.2" y="161.6" transform="rotate(-90 172.2 161.6)">7</text>
<text x="175.7" y="161.6" transform="rotate(-90 175.7 161.6)">8</text>
<text x="205.7" y="161.6" transform="rotate(-90 205.7 161.6)">1</text>
<text x="209.2" y="161.6" transform="rotate(-90 209.2 161.6)">2</text>
<text x="212.7" y="161.6" transform="rotate(-90 212.7 161.6)">3</text>
<text x="216.3" y="161.6" transform="rotate(-90 216.3 161.6)">4</text>
<text x="219.8" y="161.6" transform="rotate(-90 219.8 161.6)">5</text>
<text x="223.3" y="161.6" transform="rotate(-90 223.3 161.6)">6</text>
<text x="226.8" y="161.6" transform="rotate(-90 226.8 161.6)">7</text>
<text x="230.4" y="161.6" transform="rotate(-90 230.4 161.6)">8</text>
<text x="260.4" y="161.6" transform="rotate(-90 260.4 161.6)">1</text>
<text x="263.9" y="161.6" transform="rotate(-90 263.9 161.6)">2</text>
<text x="267.4" y="161.6" transform="rotate(-90 267.4 161.6)">3</text>
<text x="270.9" y="161.6" transform="rotate(-90 270.9 161.6)">4</text>
<text x="274.5" y="161.6" transform="rotate(-90 274.5 161.6)">5</text>
<text x="278" y="161.6" transform="rotate(-90 278 161.6)">6</text>
<text x="281.5" y="161.6" transform="rotate(-90 281.5 161.6)">7</text>
<text x="285.1" y="161.6" transform="rotate(-90 285.1 161.6)">8</text>
</g>
</svg>
